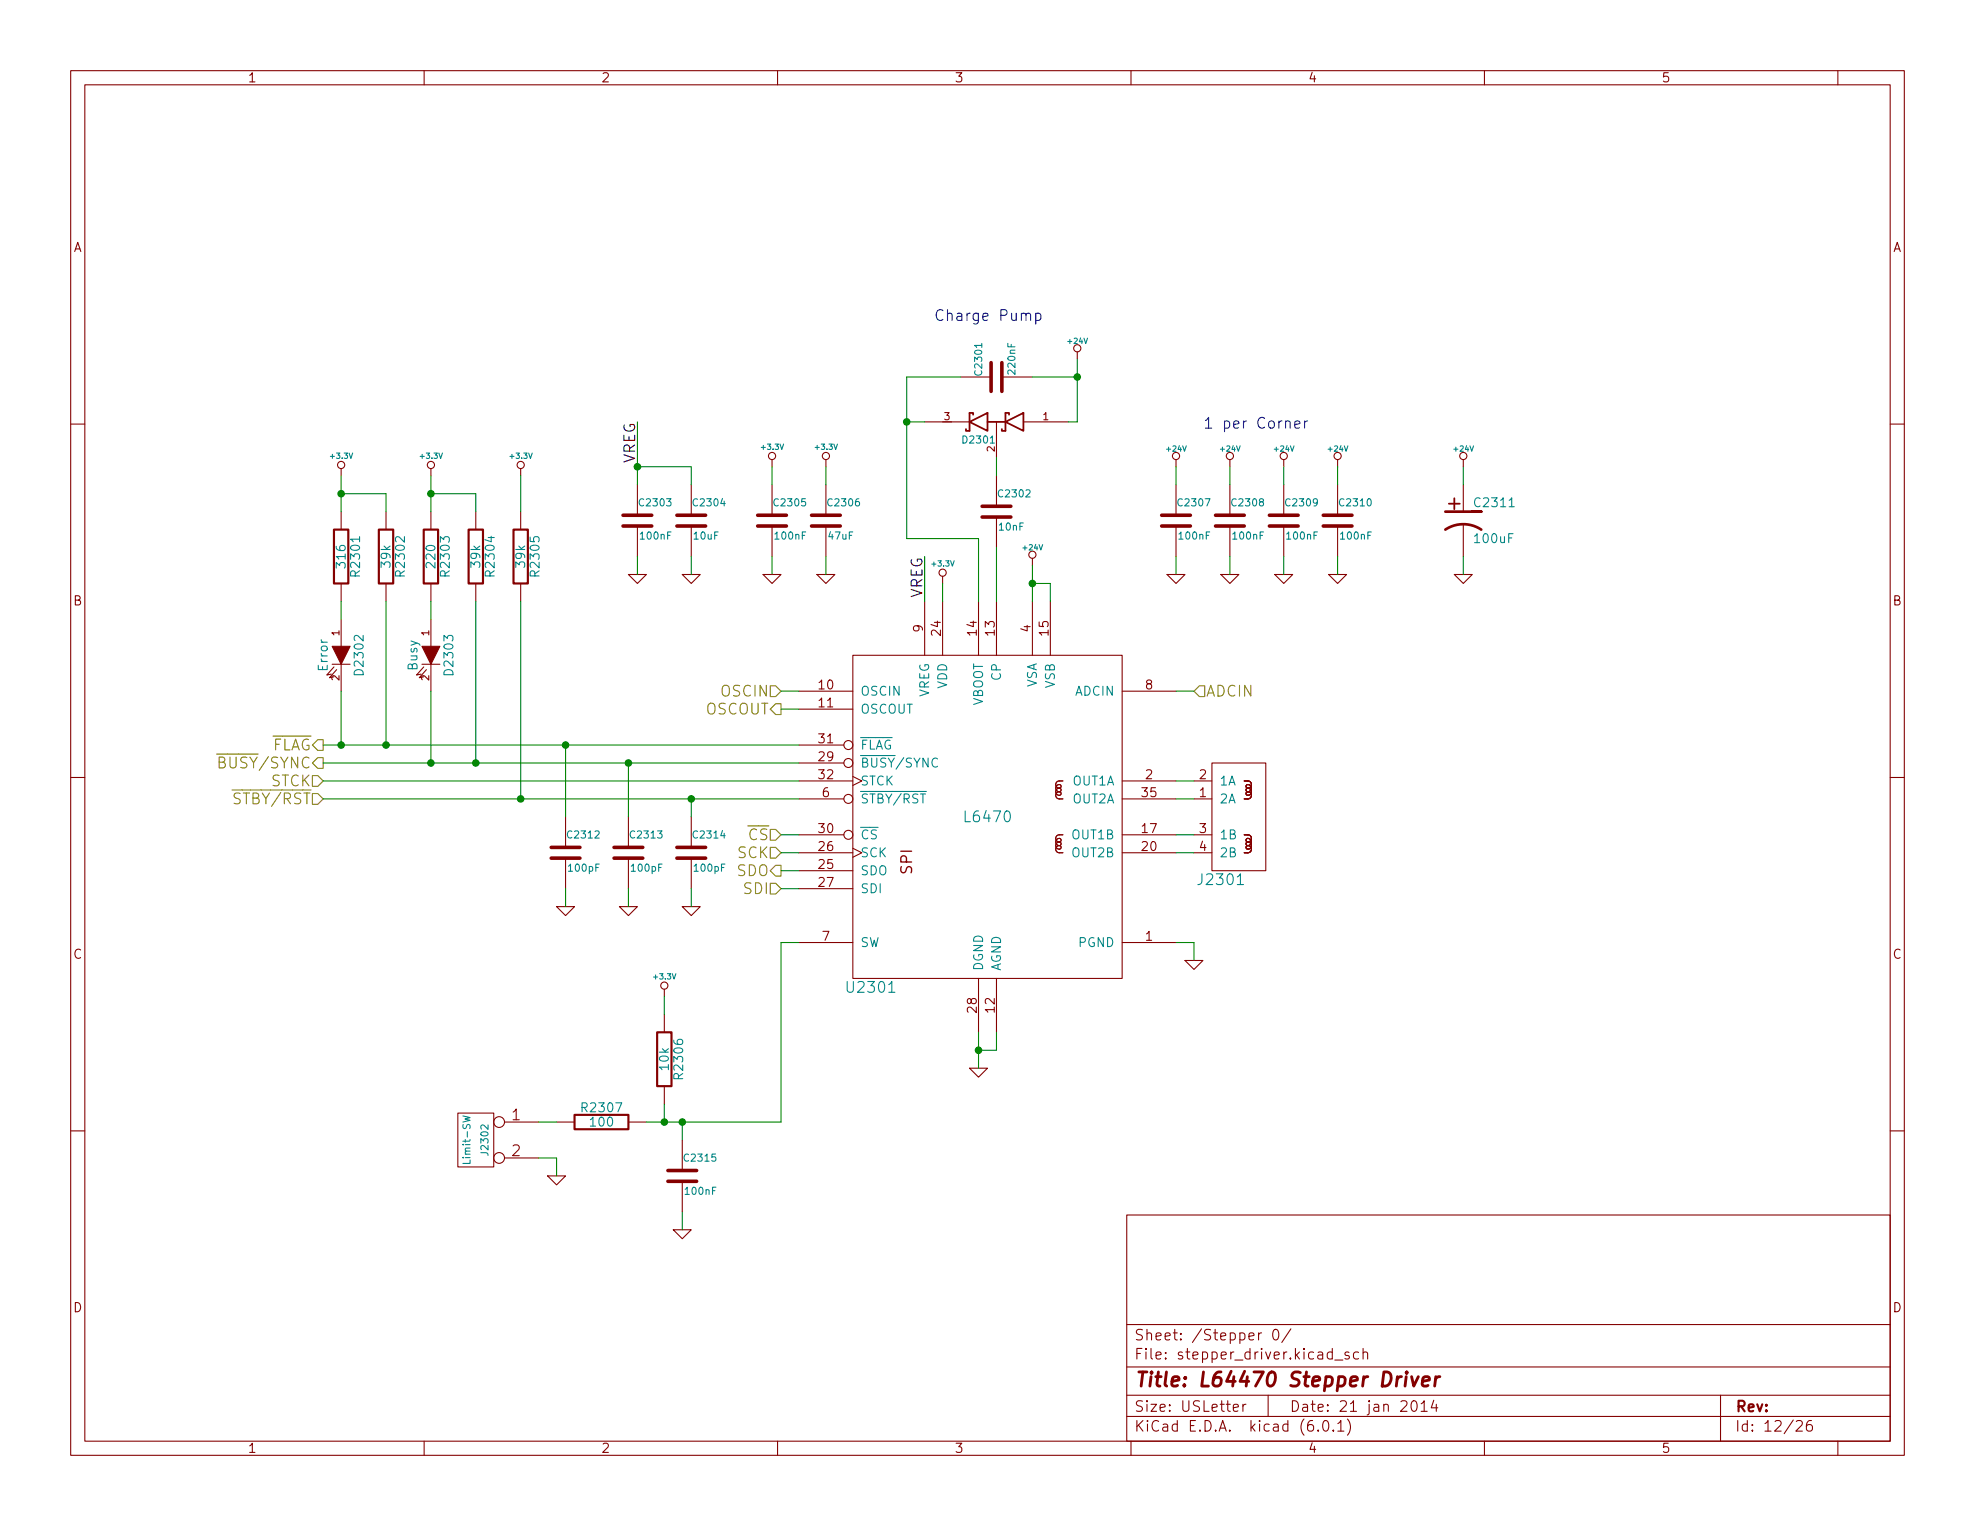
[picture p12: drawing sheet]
<svg xmlns="http://www.w3.org/2000/svg" width="279mm" height="216mm" viewBox="0 0 279 216" stroke-linecap="round" stroke-linejoin="round" font-family="sans-serif">
<g fill="none" stroke="#840000" stroke-width=".15">
<path d="M10 10h259.4v195.9h-259.4zM12 12h255.4v191.9h-255.4zM60 10v2M110 10v2M160 10v2M210 10v2M260 10v2M10 60h2M130.8 59.7h6.4M135.9 53.3h4.3M141 59.7v5.1M141.7 53.3h4.3"/>
<path d="M144.8 59.7h6.3M152.4 49.8v1M267.4 60h2M48.3 66.3v1M48.3 72.4v2.5M54.6 72.4v2.5M61 66.3v1M61 72.4v2.5M67.3 72.4v2.5M73.7 66.3v1M73.7 72.4v2.5M90.2 68.6v4.3"/>
<path d="M90.2 74.4v4.3M97.8 68.6v4.3M97.8 74.4v4.3M109.2 65v1M109.2 68.6v4.3M109.2 74.4v4.3M116.8 65v1M116.8 68.6v4.3M116.8 74.4v4.3M141 67.3v4.3M141 73.2v4.3M146 79v1"/>
<path d="M166.4 65v1M166.4 68.6v4.3M166.4 74.4v4.3M174 65v1M174 68.6v4.3M174 74.4v4.3M181.6 65v1M181.6 68.6v4.3M181.6 74.4v4.3M189.2 65v1M189.2 68.6v4.3M189.2 74.4v4.3"/>
<path d="M207 65v1M207 68.6v3.8M207 74.2v4.5M47 94h2.5M47.2 94.4l-1 1.1 .7-.1M47.6 94.7l-1 1.2 .6-.1M48.3 82.6v2.5M48.3 87.6v3.8M48.3 94v3.8M54.6 82.6v2.5M59.7 94h2.5M59.9 94.4l-1 1.1 .7-.1"/>
<path d="M60.3 94.7l-1 1.2 .6-.1M61 82.6v2.5M61 87.6v3.8M61 94v3.8M67.3 82.6v2.5M73.7 82.6v2.5M88.9 81.3h2.5l-1.2 1.3zM96.5 81.3h2.6l-1.3 1.3zM107.9 81.3h2.6l-1.3 1.3zM113 97.8h7.6M115.6 81.3h2.5l-1.3 1.3zM120.6 92.7h38.1v45.7h-38.1z"/>
<path d="M130.8 85.1v7.6M133.3 81.5v1.1M133.3 85.1v7.6M138.4 85.1v7.6M141 85.1v7.6M146 85.1v7.6M148.6 85.1v7.6M158.7 97.8h7.7M165.1 81.3h2.5l-1.2 1.3zM172.7 81.3h2.6l-1.3 1.3zM180.3 81.3h2.6l-1.3 1.3zM188 81.3h2.5l-1.3 1.3z"/>
<path d="M205.7 81.3h2.6l-1.3 1.3zM10 110h2M80 115.6v4.3M88.9 115.6v4.3M97.8 115.6v4.3M113 118.1h6.4M113 113h6.4M113 110.5h7.6M113 100.3h7.6M113 108h6.4M113 105.4h6.4M120.6 109.9l1.3 .6-1.3 .6"/>
<path d="M149.9 119.1a.48 .48 0 0 0-.6 .6 .48 .48 0 0 0 .8 .3v-.3l-.2-.1M149.9 119.6a.51 .51 0 0 0-.5 .5 .51 .51 0 0 0 .5 .6h.5M149.9 111.5a.48 .48 0 0 0-.6 .6 .48 .48 0 0 0 .8 .3v-.3l-.2-.1M149.9 112a.51 .51 0 0 0-.5 .5 .51 .51 0 0 0 .5 .5h.5M149.9 119.1l.1 .1 .1 .2-.1 .2h-.1M149.9 119.1h.1l.1-.2-.2-.3a.51 .51 0 0 0-.5 .5 .51 .51 0 0 0 .5 .5M149.9 111.5l.1 .1 .1 .2-.1 .1-.1 .1M149.9 111.5l.1-.1 .1-.1-.2-.3a.51 .51 0 0 0-.5 .5 .51 .51 0 0 0 .5 .5M150.4 118.1h-.5a.51 .51 0 0 0-.5 .5 .51 .51 0 0 0 .5 .5M150.4 110.5h-.5a.51 .51 0 0 0-.5 .5 .51 .51 0 0 0 .5 .5M158.7 118.1h7.7M158.7 113h7.7"/>
<path d="M158.7 110.5h7.7M168.9 118.1h2.5M168.9 113h2.5M168.9 110.5h2.5M171.4 108h7.7v15.2h-7.7zM176 118.1h.5a.51 .51 0 0 1 .5 .5 .51 .51 0 0 1-.5 .5M176 110.5h.5a.51 .51 0 0 1 .5 .5 .51 .51 0 0 1-.5 .5M176.5 119.1h-.1l-.1-.2 .2-.3a.51 .51 0 0 1 .5 .5 .51 .51 0 0 1-.5 .5M176.5 119.1l-.1 .1-.1 .2 .1 .2h.1M176.5 111.5l-.1-.1-.1-.1 .2-.3a.51 .51 0 0 1 .5 .5 .51 .51 0 0 1-.5 .5M176.5 111.5l-.1 .1-.1 .2 .1 .1 .1 .1M176.5 119.6a.51 .51 0 0 1 .5 .5 .51 .51 0 0 1-.5 .6h-.5"/>
<path d="M176.5 119.1a.48 .48 0 0 1 .6 .6 .48 .48 0 0 1-.8 .3v-.3l.2-.1M176.5 112a.51 .51 0 0 1 .5 .5 .51 .51 0 0 1-.5 .5h-.5M176.5 111.5a.48 .48 0 0 1 .6 .6 .48 .48 0 0 1-.8 .3v-.3l.2-.1M267.4 110h2M78.7 128.3h2.6l-1.3 1.2zM80 121.4v4.3M87.6 128.3h2.6l-1.3 1.2zM88.9 121.4v4.3M94 140v1M96.5 128.3h2.6l-1.3 1.2zM97.8 121.4v4.3M113 120.7h7.6"/>
<path d="M113 133.4h7.6M113 123.2h7.6M113 125.7h7.6M120.6 120l1.3 .7-1.3 .6M138.4 138.4v7.7M141 138.4v7.7M158.7 120.7h7.7M158.7 133.4h7.7M167.6 135.9h2.6l-1.3 1.3zM168.9 120.7h2.5M10 160h2M64.8 157.5h5v7.6h-5z"/>
<path d="M71.4 158.8h4.8M78.7 158.8h2.6M88.9 158.8h2.5M94 143.5v2.6M94 153.7v2.5M137.2 151.1h2.5l-1.3 1.3zM267.4 160h2M71.4 163.8h4.8M77.5 166.4h2.5l-1.3 1.2zM95.2 174h2.6l-1.3 1.3zM96.5 161.3v4.3M96.5 167.1v4.4"/>
<path d="M159.4 171.9h108v32h-108zM159.4 197.4h108M159.4 193.4h108M159.4 187.4h108M174.5 199.2l.7-.2-.1-.3h-.4l-.2 .2v.7l.2 .1 .4-.1M175.8 198.7v1M176.3 198.7h-.3l-.2 .3M178 188.6v1M178.5 188.6l-.3 .1-.2 .2M179.4 197.4v3M180.2 188.2a.36 .36 0 0 1 .4-.1 .36 .36 0 0 1 .2 .3 .77 .77 0 0 1-.4 1.2 .91 .91 0 0 1-.2-1.4zM182.6 188l-1.3 1.9"/>
<path d="M188.8 192.4h1.2M190.8 191.4l-.3-.1-.2 .2v.2l.5 .2 .1 .1-.1 .2-.1 .1-.4-.1M192.2 191.4l-.4-.1-.3 .3v.4l.1 .2 .2 .1 .4-.1M192.8 191.4a.37 .37 0 0 1 .7 .1v.8M192.8 190.8v1.5M199.8 198.2a.36 .36 0 0 1 .6 .3 .77 .77 0 0 1-.4 1.2 1 1 0 0 1-.2-1.5zM201 198.6l.5-.4v1.5M201 199.7h.9M202.8 198.1l-.3 1.1h.9M203.2 198.7v1M243.4 197.4v6.5M60 203.9v2"/>
<path d="M110 203.9v2M159.4 200.4h108M160 203.9v2M186.5 202.3v.1v.1l-.1-.1 .1-.1v.2M187.3 201a.36 .36 0 0 1 .6 .3 .77 .77 0 0 1-.4 1.2 1 1 0 0 1-.2-1.5zM188.6 202.3l.1 .1-.1 .1-.1-.1 .1-.1v.2M189.3 201.4l.4-.4v1.5M189.3 202.5h.8M190.6 200.8a1.72 1.72 0 0 1 0 2.2M210 203.9v2M254.1 201.1l.2-.1h.5a.41 .41 0 0 1 .1 .6l-.9 .9h1M256.3 201a.6 .6 0 0 0-.8 .6v.6l.2 .2 .4 .1 .2-.2 .1-.5-.1-.2-.5-.1-.3 .3"/>
<path d="M260 203.9v2"/>
<circle cx="152.4" cy="49.3" r=".51"/>
<circle cx="48.3" cy="65.8" r=".51"/>
<circle cx="61" cy="65.8" r=".51"/>
<circle cx="73.7" cy="65.8" r=".51"/>
<circle cx="109.2" cy="64.5" r=".51"/>
<circle cx="116.8" cy="64.5" r=".51"/>
<circle cx="146.1" cy="78.5" r=".51"/>
<circle cx="166.4" cy="64.5" r=".51"/>
<circle cx="174" cy="64.5" r=".51"/>
<circle cx="181.6" cy="64.5" r=".51"/>
<circle cx="189.2" cy="64.5" r=".51"/>
<circle cx="207" cy="64.5" r=".51"/>
<circle cx="133.4" cy="81" r=".51"/>
<circle cx="120" cy="107.9" r=".63"/>
<circle cx="120" cy="118.1" r=".63"/>
<circle cx="120" cy="105.4" r=".63"/>
<circle cx="120" cy="113" r=".63"/>
<circle cx="94" cy="139.4" r=".51"/>
<circle cx="70.6" cy="158.7" r=".76"/>
<circle cx="70.6" cy="163.8" r=".76"/>
</g>
<path d="M198.9 194.8l-.1 1.3M199 194.1l-.1 .1 .1 .1 .1-.1-.1-.1v.2M199.7 194.8l.3 1.3 .6-1.3M201.2 195.4l1-.2v-.3l-.6-.1-.3 .3-.1 .7 .1 .2 .1 .1 .6-.1M203.1 194.8l-.1 1.3M203.7 194.8a.59 .59 0 0 0-.6 .4" fill="none" stroke="#840000" stroke-width=".4"/>
<path d="M175 125.1h.9M65.5 157.9l1 .2-.7 .2 .7 .2-1 .3" fill="none" stroke="#008484" stroke-width=".15"/>
<g fill="none" stroke="#840000" stroke-width=".51">
<path d="M140.2 51.3v4.1M141.7 51.3v4.1M88.1 74.4h4.1M88.1 72.9h4.1M95.8 74.4h4M95.8 72.9h4M107.2 74.4h4.1M107.2 72.9h4.1M114.8 74.4h4.1M114.8 72.9h4.1M138.9 73.2h4.1M138.9 71.6h4.1"/>
<path d="M164.3 74.4h4.1M164.3 72.9h4.1M172 74.4h4M172 72.9h4M179.6 74.4h4M179.6 72.9h4M187.2 74.4h4.1M187.2 72.9h4.1M78 119.9h4M86.9 119.9h4M95.8 119.9h4M78 121.4h4"/>
<path d="M86.9 121.4h4M95.8 121.4h4M94.5 167.1h4.1M94.5 165.6h4.1"/>
</g>
<path d="M47.2 74.9h2.1v7.7h-2.1zM53.6 74.9h2v7.7h-2zM59.9 74.9h2.1v7.7h-2.1zM66.3 74.9h2v7.7h-2zM72.6 74.9h2.1v7.7h-2.1zM81.3 157.7h7.6v2.1h-7.6zM93 146.1h2v7.6h-2z" fill="none" stroke="#840000" stroke-width=".3"/>
<g fill="#840000" stroke="#840000" stroke-width=".15">
<path d="M47 91.4h2.5l-1.2 2.6z"/>
<path d="M59.7 91.4h2.5l-1.2 2.6z"/>
</g>
<path d="M137.2 59.7l2.5-1.3v2.6zM137.7 58.7v-.3h-.5v2.6h-.5v-.3M139.7 59.7h2.5M142.2 59.7l2.6-1.3v2.6zM142.7 58.7v-.3h-.5v2.6h-.5v-.3" fill="none" stroke="#840000" stroke-width=".25"/>
<path d="M204.5 74.9a4.6 4.6 0 0 1 5.1 0M204.5 72.4h5h-1.2" fill="none" stroke="#840000" stroke-width=".38"/>
<path d="M109 97h.7l.8 .8-.8 .8h-.7zM109.7 99.6h.8v1.5h-.8l-.7-.8zM169.7 97h.7v1.6h-.7l-.8-.8zM44.2 109.7h.8l.7 .8-.7 .8h-.8zM44.2 112.3h.8l.7 .7-.7 .8h-.8zM45 104.6h.7v1.6h-.7l-.8-.8zM45 107.2h.7v1.5h-.7l-.8-.7zM109 119.9h.7l.8 .8-.8 .7h-.7zM109 125h.7l.8 .7-.8 .8h-.7zM109.7 122.4h.8v1.6h-.8l-.7-.8z" fill="none" stroke="#848400" stroke-width=".15"/>
<path d="M146.5 44.4l.5-.1 .3 .3v.4l-.2 .3h-.1h-.5M146.5 44.3v1.5M184.6 59.6v1M185 59.6h-.3l-.1 .2M183.2 60.1l.7-.2-.1-.3h-.4l-.2 .2v.7l.2 .1 .4-.1" fill="none" stroke="#0000c2" stroke-width=".15"/>
<g fill="none" stroke="#008400" stroke-width=".15">
<path d="M90.2 59.7v8.9M128.3 59.7h2.5M135.9 53.3h-7.6v22.9h10.1v8.9M146 53.3h6.4M152.4 50.8v8.9h-1.3M48.3 69.9h6.3v2.5M48.3 67.3v5.1M61 69.9h6.3v2.5M61 67.3v5.1M73.7 67.3v5.1M90.2 66h7.6v2.6M90.2 78.7v2.6"/>
<path d="M97.8 78.7v2.6M109.2 66v2.6M109.2 78.7v2.6M116.8 66v2.6M116.8 78.7v2.6M130.8 78.7v6.4M141 64.8v2.5M141 77.5v7.6M166.4 66v2.6M166.4 78.7v2.6M174 66v2.6M174 78.7v2.6"/>
<path d="M181.6 66v2.6M181.6 78.7v2.6M189.2 66v2.6M189.2 78.7v2.6M207 66v2.6M207 78.7v2.6M48.3 85.1v2.5M48.3 97.8v7.6M54.6 85.1v20.3M61 85.1v2.5M61 97.8v10.2M67.3 85.1v22.9"/>
<path d="M73.7 85.1v27.9M110.5 97.8h2.5M133.3 82.6v2.5M146 82.6h2.6v2.5M146 80v5.1M166.4 97.8h2.5M45.7 108h67.3M45.7 113h67.3M45.7 105.4h67.3M45.7 110.5h67.3M80 105.4v10.2M88.9 108v7.6"/>
<path d="M97.8 113v2.6M110.5 118.1h2.5M110.5 100.3h2.5M166.4 113h2.5M166.4 118.1h2.5M166.4 110.5h2.5M80 125.7v2.6M88.9 125.7v2.6M97.8 125.7v2.6M110.5 120.7h2.5M110.5 125.7h2.5M110.5 123.2h2.5"/>
<path d="M113 133.4h-2.5v25.4h-19.1M166.4 120.7h2.5M166.4 133.4h2.5v2.5M76.2 158.8h2.5M94 141v2.5M94 156.2v2.6M96.5 158.8v2.5M138.4 146.1v5M141 146.1v2.5h-2.6M76.2 163.8h2.5v2.6M96.5 171.5v2.5"/>
</g>
<g fill="#008400" stroke="#008400" stroke-width=".15">
<circle cx="88.9" cy="108" r=".46"/>
<circle cx="80" cy="105.4" r=".46"/>
<circle cx="73.7" cy="113" r=".46"/>
<circle cx="97.8" cy="113" r=".46"/>
<circle cx="138.4" cy="148.6" r=".46"/>
<circle cx="48.3" cy="69.9" r=".46"/>
<circle cx="48.3" cy="105.4" r=".46"/>
<circle cx="54.6" cy="105.4" r=".46"/>
<circle cx="67.3" cy="108" r=".46"/>
<circle cx="61" cy="108" r=".46"/>
<circle cx="94" cy="158.8" r=".46"/>
<circle cx="96.5" cy="158.8" r=".46"/>
<circle cx="61" cy="69.9" r=".46"/>
<circle cx="90.2" cy="66" r=".46"/>
<circle cx="152.4" cy="53.3" r=".46"/>
<circle cx="146" cy="82.6" r=".46"/>
<circle cx="128.3" cy="59.7" r=".46"/>
</g>
<g font-size="2.8" fill="#840000">
<text x="204.9" y="72.1">+</text>
<text x="160.4" y="196.2">Title: L64470 Stepper Driver</text>
</g>
<g font-size="2.1" fill="#0000c2">
<text x="132.1" y="45.4">Charge Pump</text>
<text x="170.2" y="60.6">1 per Corner</text>
</g>
<g font-size="2.1">
<text x="89.9" y="65.7" transform="rotate(-90 89.9 65.7)">VREG</text>
<text x="130.5" y="84.8" transform="rotate(-90 130.5 84.8)">VREG</text>
</g>
<g font-size="2.1" fill="#848400">
<text x="99.8" y="101.1">OSCOUT</text>
<text x="102.1" y="98.6">OSCIN</text>
<text x="170.6" y="98.6">ADCIN</text>
<text x="36.6" y="106.2">~{FLAG}</text>
<text x="30" y="108.7">~{BUSY}/SYNC</text>
<text x="31.9" y="113.8">~{STBY/RST}</text>
<text x="38.3" y="111.3">STCK</text>
<text x="104.2" y="118.9">~{CS}</text>
<text x="104.2" y="124">SDO</text>
<text x="104.4" y="121.4">SCK</text>
<text x="105.3" y="126.5">SDI</text>
</g>
<g font-size="2.1" fill="#008484">
<text x="136.7" y="116.3">L6470</text>
<text x="169.8" y="125.2">J2301</text>
<text x="120.1" y="140.5">U2301</text>
</g>
<g font-size="2.1" fill="#840000">
<text x="129" y="123.6" transform="rotate(-90 129 123.6)">SPI</text>
<text x="72.4" y="158.5">1</text>
<text x="72.4" y="163.6">2</text>
<text x="160.4" y="189.7">Sheet: /Stepper 0/</text>
<text x="160.4" y="192.4">File: stepper_driver.kicad_sch</text>
<text x="160.4" y="202.5">KiCad E.D.A. kicad (6.0.1)</text>
<text x="160.4" y="199.7">Size: USLetter</text>
<text x="182.4" y="199.7">Date: 21 jan 2014</text>
<text x="245.4" y="199.7">Rev:</text>
<text x="245.4" y="202.5">Id: 12/26</text>
</g>
<g font-size="1.8" fill="#840000">
<text x="35" y="11.6">1</text>
<text x="85" y="11.6">2</text>
<text x="135" y="11.6">3</text>
<text x="185" y="11.6">4</text>
<text x="235" y="11.6">5</text>
<text x="10.3" y="35.6">A</text>
<text x="267.7" y="35.6">A</text>
<text x="10.3" y="85.7">B</text>
<text x="130.6" y="89.4" transform="rotate(-90 130.6 89.4)">9</text>
<text x="133.1" y="89.9" transform="rotate(-90 133.1 89.9)">24</text>
<text x="138.2" y="89.9" transform="rotate(-90 138.2 89.9)">14</text>
<text x="140.7" y="89.9" transform="rotate(-90 140.7 89.9)">13</text>
<text x="145.8" y="89.4" transform="rotate(-90 145.8 89.4)">4</text>
<text x="148.3" y="89.9" transform="rotate(-90 148.3 89.9)">15</text>
<text x="267.7" y="85.7">B</text>
<text x="115.9" y="97.5">10</text>
<text x="115.9" y="100.1">11</text>
<text x="162.1" y="97.5">8</text>
<text x="115.9" y="107.7">29</text>
<text x="115.9" y="105.2">31</text>
<text x="115.9" y="110.2">32</text>
<text x="116.3" y="112.8">6</text>
<text x="161.6" y="112.8">35</text>
<text x="162.1" y="110.2">2</text>
<text x="169.7" y="112.8">1</text>
<text x="169.7" y="110.2">2</text>
<text x="115.9" y="117.9">30</text>
<text x="161.6" y="117.9">17</text>
<text x="169.7" y="117.9">3</text>
<text x="115.9" y="122.9">25</text>
<text x="115.9" y="120.4">26</text>
<text x="115.9" y="125.5">27</text>
<text x="161.6" y="120.4">20</text>
<text x="169.7" y="120.4">4</text>
<text x="10.3" y="135.6">C</text>
<text x="116.3" y="133.1">7</text>
<text x="162.1" y="133.1">1</text>
<text x="267.7" y="135.6">C</text>
<text x="138.2" y="143.2" transform="rotate(-90 138.2 143.2)">28</text>
<text x="140.7" y="143.2" transform="rotate(-90 140.7 143.2)">12</text>
<text x="10.3" y="185.7">D</text>
<text x="267.7" y="185.7">D</text>
<text x="35" y="205.6">1</text>
<text x="85" y="205.6">2</text>
<text x="135" y="205.6">3</text>
<text x="185" y="205.6">4</text>
<text x="235" y="205.6">5</text>
</g>
<g font-size="1.8" fill="#008484">
<text x="208.8" y="71.8">C2311</text>
<text x="208.7" y="76.8">100uF</text>
<text x="48.9" y="80.2" transform="rotate(-90 48.9 80.2)">316</text>
<text x="50.9" y="81.3" transform="rotate(-90 50.9 81.3)">R2301</text>
<text x="55.2" y="80.2" transform="rotate(-90 55.2 80.2)">39k</text>
<text x="57.3" y="81.3" transform="rotate(-90 57.3 81.3)">R2302</text>
<text x="61.6" y="80.2" transform="rotate(-90 61.6 80.2)">220</text>
<text x="63.6" y="81.3" transform="rotate(-90 63.6 81.3)">R2303</text>
<text x="67.9" y="80.2" transform="rotate(-90 67.9 80.2)">39k</text>
<text x="70" y="81.3" transform="rotate(-90 70 81.3)">R2304</text>
<text x="74.3" y="80.2" transform="rotate(-90 74.3 80.2)">39k</text>
<text x="76.3" y="81.3" transform="rotate(-90 76.3 81.3)">R2305</text>
<text x="46.4" y="94.9" transform="rotate(-90 46.4 94.9)">Error</text>
<text x="51.4" y="95.3" transform="rotate(-90 51.4 95.3)">D2302</text>
<text x="59.1" y="94.9" transform="rotate(-90 59.1 94.9)">Busy</text>
<text x="64.1" y="95.3" transform="rotate(-90 64.1 95.3)">D2303</text>
<text x="121.7" y="98.4">OSCIN</text>
<text x="121.7" y="101">OSCOUT</text>
<text x="131.4" y="98.7" transform="rotate(-90 131.4 98.7)">VREG</text>
<text x="134" y="97.5" transform="rotate(-90 134 97.5)">VDD</text>
<text x="139.1" y="100" transform="rotate(-90 139.1 100)">VBOOT</text>
<text x="141.6" y="96.2" transform="rotate(-90 141.6 96.2)">CP</text>
<text x="146.7" y="97.4" transform="rotate(-90 146.7 97.4)">VSA</text>
<text x="149.2" y="97.4" transform="rotate(-90 149.2 97.4)">VSB</text>
<text x="152.1" y="98.4">ADCIN</text>
<text x="121.7" y="106">~{FLAG}</text>
<text x="121.7" y="108.6">~{BUSY}/SYNC</text>
<text x="121.7" y="111.1">STCK</text>
<text x="121.7" y="113.7">~{STBY/RST}</text>
<text x="151.7" y="111.1">OUT1A</text>
<text x="151.7" y="113.7">OUT2A</text>
<text x="172.5" y="113.7">2A</text>
<text x="172.5" y="111.1">1A</text>
<text x="121.7" y="118.7">~{CS}</text>
<text x="151.7" y="118.7">OUT1B</text>
<text x="172.5" y="118.7">1B</text>
<text x="121.7" y="123.8">SDO</text>
<text x="121.7" y="121.3">SCK</text>
<text x="151.7" y="121.3">OUT2B</text>
<text x="172.5" y="121.3">2B</text>
<text x="121.7" y="126.4">SDI</text>
<text x="121.7" y="134">SW</text>
<text x="139.1" y="137.4" transform="rotate(-90 139.1 137.4)">DGND</text>
<text x="141.6" y="137.4" transform="rotate(-90 141.6 137.4)">AGND</text>
<text x="152.6" y="134">PGND</text>
<text x="94.6" y="151.3" transform="rotate(-90 94.6 151.3)">10k</text>
<text x="96.6" y="152.5" transform="rotate(-90 96.6 152.5)">R2306</text>
<text x="82.5" y="157.4">R2307</text>
<text x="83.6" y="159.4">100</text>
</g>
<g font-size="1.4" fill="#008484">
<text x="138.9" y="52.9" transform="rotate(-90 138.9 52.9)">C2301</text>
<text x="143.6" y="52.8" transform="rotate(-90 143.6 52.8)">220nF</text>
<text x="136.3" y="62.7">D2301</text>
<text x="140.7" y="63.9" transform="rotate(-90 140.7 63.9)">2</text>
<text x="90.6" y="71.6">C2303</text>
<text x="98.2" y="71.6">C2304</text>
<text x="109.6" y="71.6">C2305</text>
<text x="117.3" y="71.6">C2306</text>
<text x="141.4" y="70.4">C2302</text>
<text x="166.8" y="71.6">C2307</text>
<text x="174.4" y="71.6">C2308</text>
<text x="182" y="71.6">C2309</text>
<text x="189.7" y="71.6">C2310</text>
<text x="90.7" y="76.3">100nF</text>
<text x="98.2" y="76.3">10uF</text>
<text x="109.7" y="76.3">100nF</text>
<text x="117.3" y="76.3">47uF</text>
<text x="141.4" y="75.1">10nF</text>
<text x="166.9" y="76.3">100nF</text>
<text x="174.5" y="76.3">100nF</text>
<text x="182.1" y="76.3">100nF</text>
<text x="189.7" y="76.3">100nF</text>
<text x="80.4" y="118.6">C2312</text>
<text x="89.3" y="118.6">C2313</text>
<text x="98.2" y="118.6">C2314</text>
<text x="80.5" y="123.3">100pF</text>
<text x="89.4" y="123.3">100pF</text>
<text x="98.3" y="123.3">100pF</text>
<text x="66.5" y="164.4" transform="rotate(-90 66.5 164.4)">Limit-SW</text>
<text x="69.1" y="163.3" transform="rotate(-90 69.1 163.3)">J2302</text>
<text x="96.9" y="164.3">C2315</text>
<text x="97" y="169">100nF</text>
</g>
<g font-size="1.4" fill="#840000">
<text x="133.6" y="59.4">3</text>
<text x="147.6" y="59.4">1</text>
<text x="48" y="89.9" transform="rotate(-90 48 89.9)">1</text>
<text x="60.7" y="89.9" transform="rotate(-90 60.7 89.9)">1</text>
<text x="48" y="96.3" transform="rotate(-90 48 96.3)">2</text>
<text x="60.7" y="96.3" transform="rotate(-90 60.7 96.3)">2</text>
</g>
<g font-size="1.1" fill="#008484">
<text x="151.1" y="48.6">+24V</text>
<text x="46.9" y="64.9">+3.3V</text>
<text x="59.6" y="64.9">+3.3V</text>
<text x="72.3" y="64.9">+3.3V</text>
<text x="107.8" y="63.6">+3.3V</text>
<text x="115.4" y="63.6">+3.3V</text>
<text x="165.1" y="63.9">+24V</text>
<text x="172.7" y="63.9">+24V</text>
<text x="180.4" y="63.9">+24V</text>
<text x="188" y="63.9">+24V</text>
<text x="205.8" y="63.9">+24V</text>
<text x="144.8" y="77.9">+24V</text>
<text x="131.9" y="80.1">+3.3V</text>
<text x="92.6" y="138.6">+3.3V</text>
</g>
</svg>
